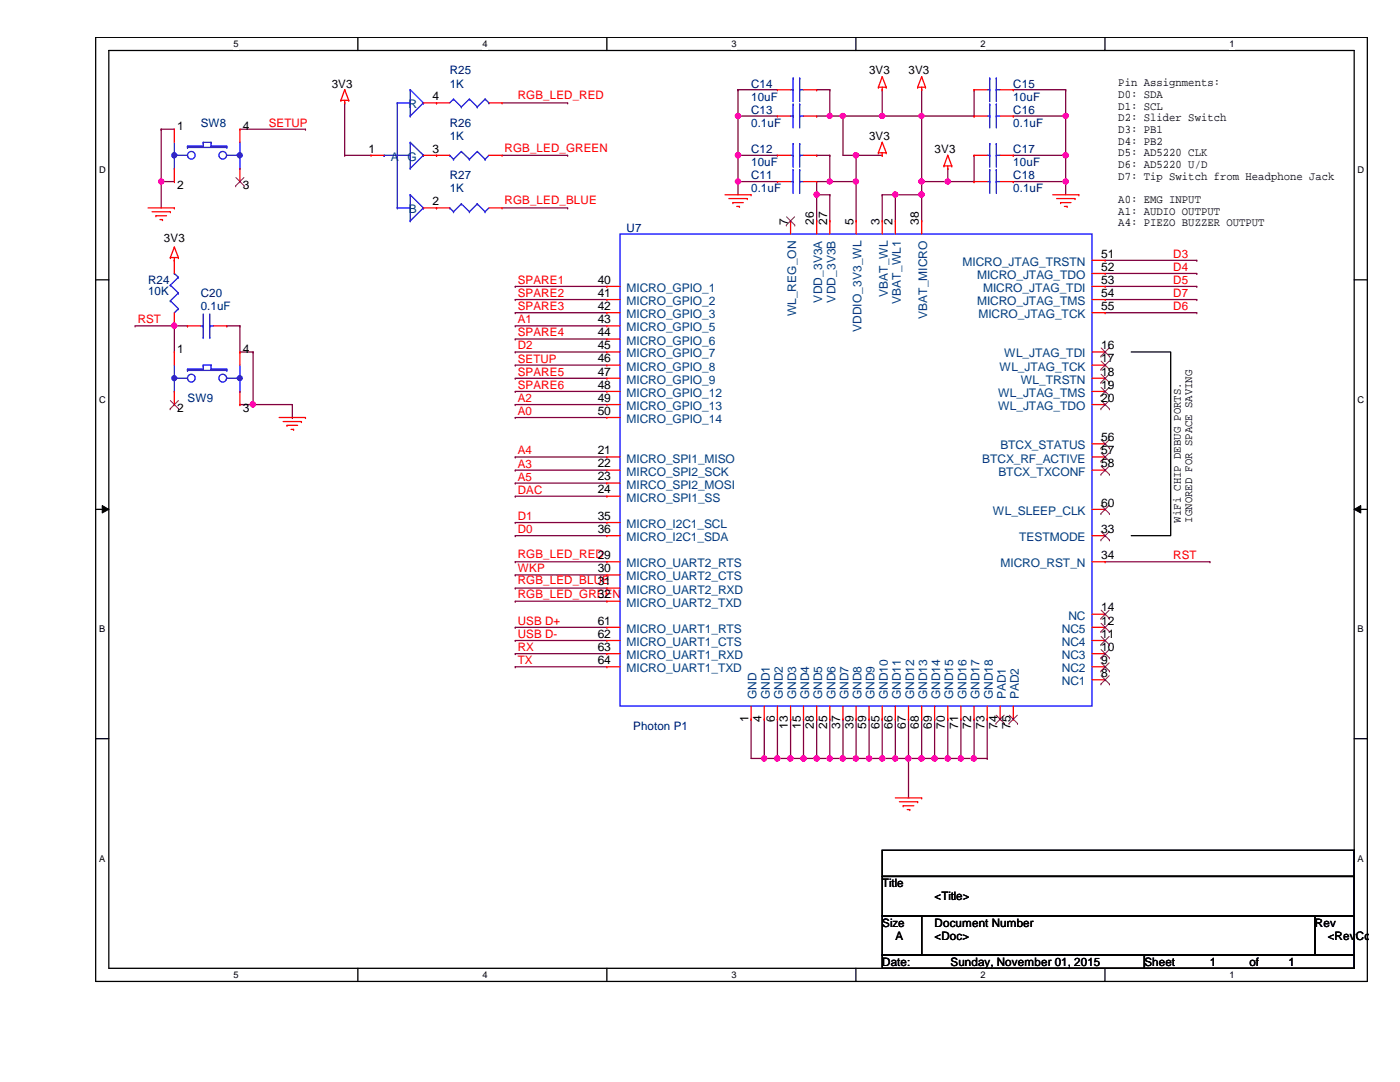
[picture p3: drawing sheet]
<svg xmlns="http://www.w3.org/2000/svg" width="279mm" height="216mm" viewBox="0 0 279 216" stroke-linecap="round" stroke-linejoin="round" font-family="sans-serif">
<path d="M19.1 7.5h253.8v188.3h-253.8zM21.7 10.1h248.6v183.1h-248.6z" fill="none" stroke="#000" stroke-width=".25"/>
<g fill="#fff">
<path d="M46.6 7.7h1v2.1h-1z"/>
<path d="M46.6 193.5h1v2.1h-1z"/>
</g>
<path d="M71.4 7.5v2.6M71.4 193.2v2.6" fill="none" stroke="#000" stroke-width=".25"/>
<g fill="#fff">
<path d="M96.3 7.7h1v2.1h-1z"/>
<path d="M96.3 193.5h1v2.1h-1z"/>
</g>
<path d="M121.1 7.5v2.6M121.1 193.2v2.6" fill="none" stroke="#000" stroke-width=".25"/>
<g fill="#fff">
<path d="M146 7.7h1v2.1h-1z"/>
<path d="M146 193.5h1v2.1h-1z"/>
</g>
<path d="M170.8 7.5v2.6M170.8 193.2v2.6" fill="none" stroke="#000" stroke-width=".25"/>
<g fill="#fff">
<path d="M195.7 7.7h1v2.1h-1z"/>
<path d="M195.7 193.5h1v2.1h-1z"/>
</g>
<path d="M220.5 7.5v2.6M220.5 193.2v2.6" fill="none" stroke="#000" stroke-width=".25"/>
<g fill="#fff">
<path d="M245.4 7.7h1v2.1h-1z"/>
<path d="M245.4 193.5h1v2.1h-1z"/>
<path d="M19.8 32.9h1.3v2.1h-1.3z"/>
<path d="M270.9 32.9h1.3v2.1h-1.3z"/>
<path d="M19.8 78.7h1.3v2.1h-1.3z"/>
<path d="M270.9 78.7h1.3v2.1h-1.3z"/>
</g>
<path d="M19.1 55.8h2.6M270.3 55.8h2.6" fill="none" stroke="#000" stroke-width=".25"/>
<g fill="#fff">
<path d="M19.8 124.5h1.2v2.1h-1.2z"/>
<path d="M270.9 124.5h1.3v2.1h-1.3z"/>
</g>
<path d="M19.1 101.6h2.6M270.3 101.6h2.6" fill="none" stroke="#000" stroke-width=".25"/>
<path d="M20.4 100.9l1.3 .7-1.3 .8zM270.3 101.6l1.3-.7v1.5z" fill="#000"/>
<path d="M20.4 100.9l1.3 .7-1.3 .8zM270.3 101.6l1.3-.7v1.5z" fill="none" stroke="#000" stroke-width=".2"/>
<g fill="#fff">
<path d="M19.8 170.3h1.2v2h-1.2z"/>
<path d="M270.9 170.3h1.3v2h-1.3z"/>
</g>
<path d="M225.8 70.2h7.8v36.7h-7.8M19.1 147.4h2.6M270.3 147.4h2.6" fill="none" stroke="#000" stroke-width=".25"/>
<g fill="none" stroke="#800040" stroke-width=".25">
<path d="M149.9 143.5h.1M149.9 143.5v7.8h47.1M152.5 151.3h.1M152.5 143.5h.1M152.5 143.5v7.8M155.2 151.3h.1M157.8 151.3h.1M160.4 151.3h.1M163 151.3h.1M165.6 151.3h.1M168.2 151.3h.1M170.9 151.3h.1"/>
<path d="M173.4 151.3h.1M176.1 151.3h.1M178.7 151.3h.1M181.3 151.3h.1M183.9 151.3h.1M186.5 151.3h.1M189.1 151.3h.1M191.8 151.3h.1M194.4 151.3h.1M197 151.3h.1"/>
</g>
<circle cx="152.5" cy="151.3" r=".5" fill="#f0f"/>
<circle cx="152.5" cy="151.3" r=".5" fill="none" stroke="#f0f" stroke-width=".25"/>
<path d="M155.2 143.5h.1M155.2 143.5v7.8" fill="none" stroke="#800040" stroke-width=".25"/>
<circle cx="155.1" cy="151.3" r=".51" fill="#f0f"/>
<circle cx="155.1" cy="151.3" r=".51" fill="none" stroke="#f0f" stroke-width=".25"/>
<path d="M157.8 143.5h.1M157.8 143.5v7.8" fill="none" stroke="#800040" stroke-width=".25"/>
<circle cx="157.7" cy="151.3" r=".51" fill="#f0f"/>
<circle cx="157.7" cy="151.3" r=".51" fill="none" stroke="#f0f" stroke-width=".25"/>
<path d="M160.4 143.5h.1M160.4 143.5v7.8" fill="none" stroke="#800040" stroke-width=".25"/>
<circle cx="160.4" cy="151.3" r=".51" fill="#f0f"/>
<circle cx="160.4" cy="151.3" r=".51" fill="none" stroke="#f0f" stroke-width=".25"/>
<path d="M163 143.5h.1M163 143.5v7.8" fill="none" stroke="#800040" stroke-width=".25"/>
<circle cx="163" cy="151.3" r=".51" fill="#f0f"/>
<circle cx="163" cy="151.3" r=".51" fill="none" stroke="#f0f" stroke-width=".25"/>
<path d="M165.6 143.5h.1M165.6 143.5v7.8" fill="none" stroke="#800040" stroke-width=".25"/>
<circle cx="165.6" cy="151.3" r=".5" fill="#f0f"/>
<circle cx="165.6" cy="151.3" r=".5" fill="none" stroke="#f0f" stroke-width=".25"/>
<path d="M168.2 143.5h.1M168.2 143.5v7.8" fill="none" stroke="#800040" stroke-width=".25"/>
<circle cx="168.2" cy="151.3" r=".51" fill="#f0f"/>
<circle cx="168.2" cy="151.3" r=".51" fill="none" stroke="#f0f" stroke-width=".25"/>
<path d="M170.9 143.5h.1M170.9 143.5v7.8" fill="none" stroke="#800040" stroke-width=".25"/>
<circle cx="170.8" cy="151.3" r=".51" fill="#f0f"/>
<circle cx="170.8" cy="151.3" r=".51" fill="none" stroke="#f0f" stroke-width=".25"/>
<path d="M173.4 143.5h.1M173.4 143.5v7.8" fill="none" stroke="#800040" stroke-width=".25"/>
<circle cx="173.4" cy="151.3" r=".51" fill="#f0f"/>
<circle cx="173.4" cy="151.3" r=".51" fill="none" stroke="#f0f" stroke-width=".25"/>
<path d="M176.1 143.5h.1M176.1 143.5v7.8" fill="none" stroke="#800040" stroke-width=".25"/>
<circle cx="176.1" cy="151.3" r=".51" fill="#f0f"/>
<circle cx="176.1" cy="151.3" r=".51" fill="none" stroke="#f0f" stroke-width=".25"/>
<path d="M178.7 143.5h.1M178.7 143.5v7.8" fill="none" stroke="#800040" stroke-width=".25"/>
<circle cx="178.7" cy="151.3" r=".5" fill="#f0f"/>
<circle cx="178.7" cy="151.3" r=".5" fill="none" stroke="#f0f" stroke-width=".25"/>
<path d="M181.3 143.5h.1M181.3 143.5v7.8" fill="none" stroke="#800040" stroke-width=".25"/>
<circle cx="181.3" cy="151.3" r=".51" fill="#f0f"/>
<circle cx="181.3" cy="151.3" r=".51" fill="none" stroke="#f0f" stroke-width=".25"/>
<path d="M183.9 143.5h.1M183.9 143.5v7.8" fill="none" stroke="#800040" stroke-width=".25"/>
<circle cx="183.9" cy="151.3" r=".51" fill="#f0f"/>
<circle cx="183.9" cy="151.3" r=".51" fill="none" stroke="#f0f" stroke-width=".25"/>
<path d="M186.5 143.5h.1M186.5 143.5v7.8" fill="none" stroke="#800040" stroke-width=".25"/>
<circle cx="186.5" cy="151.3" r=".51" fill="#f0f"/>
<circle cx="186.5" cy="151.3" r=".51" fill="none" stroke="#f0f" stroke-width=".25"/>
<path d="M189.1 143.5h.1M189.1 143.5v7.8" fill="none" stroke="#800040" stroke-width=".25"/>
<circle cx="189.1" cy="151.3" r=".51" fill="#f0f"/>
<circle cx="189.1" cy="151.3" r=".51" fill="none" stroke="#f0f" stroke-width=".25"/>
<path d="M191.8 143.5h.1M191.8 143.5v7.8" fill="none" stroke="#800040" stroke-width=".25"/>
<circle cx="191.7" cy="151.3" r=".5" fill="#f0f"/>
<circle cx="191.7" cy="151.3" r=".5" fill="none" stroke="#f0f" stroke-width=".25"/>
<path d="M194.4 143.5h.1M194.4 143.5v7.8" fill="none" stroke="#800040" stroke-width=".25"/>
<circle cx="194.4" cy="151.3" r=".51" fill="#f0f"/>
<circle cx="194.4" cy="151.3" r=".51" fill="none" stroke="#f0f" stroke-width=".25"/>
<path d="M147.3 36.2h.1M147.3 36.2h7.9M181.3 151.3h.1M181.3 151.3v7.9M197 143.5h.1M197 143.5v7.8" fill="none" stroke="#800040" stroke-width=".25"/>
<circle cx="147.3" cy="36.2" r=".5" fill="#f0f"/>
<circle cx="147.3" cy="36.2" r=".5" fill="none" stroke="#f0f" stroke-width=".25"/>
<path d="M147.3 31h.1M147.3 31h7.9" fill="none" stroke="#800040" stroke-width=".25"/>
<circle cx="147.3" cy="31" r=".51" fill="#f0f"/>
<circle cx="147.3" cy="31" r=".51" fill="none" stroke="#f0f" stroke-width=".25"/>
<path d="M147.3 31h.1M147.3 23.2h.1M147.3 31v5.2M147.3 23.2h7.9" fill="none" stroke="#800040" stroke-width=".25"/>
<circle cx="147.3" cy="23.1" r=".5" fill="#f0f"/>
<circle cx="147.3" cy="23.1" r=".5" fill="none" stroke="#f0f" stroke-width=".25"/>
<path d="M147.3 17.9h.1M147.3 17.9v13.1M147.3 17.9h7.9M147.3 23.2h.1M163 31h.1M163 31h2.6M165.6 31h.1M165.6 31v5.2" fill="none" stroke="#800040" stroke-width=".25"/>
<circle cx="165.6" cy="36.2" r=".49" fill="#f0f"/>
<circle cx="165.6" cy="36.2" r=".49" fill="none" stroke="#f0f" stroke-width=".25"/>
<path d="M163 17.9h.1M163 17.9h2.6M165.6 17.9h.1M165.6 17.9v5.3M163 23.2h.1M163 23.2h5.2M168.2 23.2h.1" fill="none" stroke="#800040" stroke-width=".25"/>
<circle cx="165.6" cy="23.1" r=".49" fill="#f0f"/>
<circle cx="165.6" cy="23.1" r=".49" fill="none" stroke="#f0f" stroke-width=".25"/>
<path d="M147.3 36.2h.1M147.3 36.2v2.7M170.9 31h.1M170.9 31v5.2" fill="none" stroke="#800040" stroke-width=".25"/>
<circle cx="170.8" cy="36.2" r=".5" fill="#f0f"/>
<circle cx="170.8" cy="36.2" r=".5" fill="none" stroke="#f0f" stroke-width=".25"/>
<circle cx="170.8" cy="31" r=".51" fill="#f0f"/>
<circle cx="170.8" cy="31" r=".51" fill="none" stroke="#f0f" stroke-width=".25"/>
<path d="M168.2 23.2h.1M168.2 23.2v7.8" fill="none" stroke="#800040" stroke-width=".25"/>
<circle cx="168.2" cy="23.1" r=".5" fill="#f0f"/>
<circle cx="168.2" cy="23.1" r=".5" fill="none" stroke="#f0f" stroke-width=".25"/>
<g fill="none" stroke="#800040" stroke-width=".25">
<path d="M176.1 17.9h.1M176.1 17.9v5.3M183.9 17.9h.1M183.9 17.9v5.3M202.2 17.9h.1M202.2 17.9h10.5M176.1 38.9h.1M176.1 38.9v5.2M176.1 38.9h2.6M178.7 38.9h.1M178.7 38.9v5.2M202.2 23.2h.1"/>
<path d="M202.2 23.2h10.5"/>
</g>
<circle cx="212.7" cy="23.1" r=".5" fill="#f0f"/>
<circle cx="212.7" cy="23.1" r=".5" fill="none" stroke="#f0f" stroke-width=".25"/>
<path d="M202.2 31h.1M202.2 31h10.5" fill="none" stroke="#800040" stroke-width=".25"/>
<circle cx="212.7" cy="31" r=".51" fill="#f0f"/>
<circle cx="212.7" cy="31" r=".51" fill="none" stroke="#f0f" stroke-width=".25"/>
<path d="M202.2 36.2h.1M202.2 36.2h10.5" fill="none" stroke="#800040" stroke-width=".25"/>
<circle cx="212.7" cy="36.2" r=".5" fill="#f0f"/>
<circle cx="212.7" cy="36.2" r=".5" fill="none" stroke="#f0f" stroke-width=".25"/>
<path d="M194.4 17.9h.1M194.4 17.9v5.3M212.7 17.9h.1M212.7 17.9v21M168.2 23.2h.1M168.2 23.2h7.9M183.9 36.2h.1M183.9 23.2v13M212.7 23.2h.1M212.7 31h.1M212.7 36.2h.1" fill="none" stroke="#800040" stroke-width=".25"/>
<circle cx="183.9" cy="23.1" r=".5" fill="#f0f"/>
<circle cx="183.9" cy="23.1" r=".5" fill="none" stroke="#f0f" stroke-width=".25"/>
<circle cx="183.9" cy="36.2" r=".5" fill="#f0f"/>
<circle cx="183.9" cy="36.2" r=".5" fill="none" stroke="#f0f" stroke-width=".25"/>
<path d="M32.2 25.8h.1M32.2 25.8h2.6M32.2 25.8v10.4M163 38.9h.1M163 36.2v2.7M183.9 38.9h.1M183.9 36.2v2.7M189.1 33.6h.1M189.1 33.6v2.6M194.4 31h.1M194.4 31v5.2" fill="none" stroke="#800040" stroke-width=".25"/>
<circle cx="32.2" cy="36.2" r=".5" fill="#f0f"/>
<circle cx="32.2" cy="36.2" r=".5" fill="none" stroke="#f0f" stroke-width=".25"/>
<g fill="none" stroke="#800040" stroke-width=".25">
<path d="M32.2 36.2h.1M32.2 36.2h2.6M32.2 36.2v5.3M47.9 25.8h13.1M61 25.8h.1M68.8 31h.1M68.8 20.5h.1M68.8 31h5.2M68.8 20.5v10.5M100.2 31h13.1M100.2 20.5h13.1M113.3 20.5h.1"/>
<path d="M113.3 31h.1M183.9 36.2h.1M183.9 36.2h5.2M100.2 41.5h13.1M102.8 57.1h.1M102.8 59.8h.1M102.8 57.1h18.3M102.8 59.8h18.3M113.3 41.5h.1M27 65h.1M27 65h7.8M45.3 65h.1"/>
<path d="M45.3 65h2.6M47.9 70.2h.1M47.9 70.2h2.6M50.5 70.2h.1M50.5 70.2v10.5h-2.6M102.8 62.4h.1M102.8 65h.1M102.8 67.6h.1M102.8 70.2h.1M102.8 72.9h.1M102.8 75.5h.1M102.8 78.1h.1"/>
<path d="M102.8 65h18.3M102.8 70.2h18.3M102.8 62.4h18.3M102.8 67.6h18.3M102.8 72.9h18.3M102.8 75.5h18.3M102.8 78.1h18.3M47.9 80.7h.1M102.8 80.7h.1M102.8 83.3h.1M102.8 91.2h.1M102.8 93.8h.1"/>
<path d="M102.8 99h.1M102.8 96.4h.1M102.8 80.7h18.3M102.8 83.3h18.3M102.8 91.2h18.3M102.8 93.8h18.3M102.8 99h18.3M102.8 96.4h18.3M102.8 104.3h.1M102.8 106.9h.1M102.8 112.1h.1M102.8 114.7h.1"/>
<path d="M102.8 117.3h.1M102.8 120h.1M102.8 104.3h18.3M102.8 106.9h18.3M102.8 112.1h18.3M102.8 114.7h18.3M102.8 117.3h18.3M102.8 120h18.3M102.8 125.2h.1M102.8 130.4h.1M102.8 127.8h.1M102.8 133.1h.1"/>
<path d="M102.8 125.2h18.3M102.8 130.4h18.3M102.8 127.8h18.3M102.8 133.1h18.3"/>
</g>
<circle cx="189.2" cy="36.2" r=".5" fill="#f0f"/>
<circle cx="189.2" cy="36.2" r=".5" fill="none" stroke="#f0f" stroke-width=".25"/>
<path d="M176.1 23.2h7.8M183.9 23.2h.1" fill="none" stroke="#800040" stroke-width=".25"/>
<circle cx="176.1" cy="23.1" r=".5" fill="#f0f"/>
<circle cx="176.1" cy="23.1" r=".5" fill="none" stroke="#f0f" stroke-width=".25"/>
<path d="M163 36.2h2.6M165.6 36.2h.1M178.7 38.9h.1M178.7 38.9h5.2M183.9 23.2h10.5M189.1 36.2h5.3M194.4 36.2h.1M194.4 23.2h.1" fill="none" stroke="#800040" stroke-width=".25"/>
<circle cx="183.9" cy="38.8" r=".51" fill="#f0f"/>
<circle cx="183.9" cy="38.8" r=".51" fill="none" stroke="#f0f" stroke-width=".25"/>
<circle cx="178.7" cy="38.8" r=".5" fill="#f0f"/>
<circle cx="178.7" cy="38.8" r=".5" fill="none" stroke="#f0f" stroke-width=".25"/>
<path d="M163 38.9h2.6M165.6 38.9h.1M165.6 36.2h5.3M170.9 36.2h.1" fill="none" stroke="#800040" stroke-width=".25"/>
<circle cx="163" cy="38.8" r=".51" fill="#f0f"/>
<circle cx="163" cy="38.8" r=".51" fill="none" stroke="#f0f" stroke-width=".25"/>
<g fill="none" stroke="#800040" stroke-width=".25">
<path d="M163 38.9v5.2M165.6 38.9v5.2M170.9 36.2v7.9M183.9 38.9v5.2M163 44.1h.1M165.6 44.1h.1M170.9 44.1h.1M183.9 44.1h.1M220.6 51.9h18.2M220.6 54.6h18.2M220.6 57.1h18.2M220.6 59.8h18.2"/>
<path d="M238.8 51.9h.1M238.8 54.6h.1M238.8 57.1h.1M238.8 59.8h.1M220.6 62.4h18.2M238.8 62.4h.1M50.5 80.7h.1M50.5 80.7h7.8M220.6 112.1h20.9M241.5 112.1h.1"/>
</g>
<circle cx="50.5" cy="80.7" r=".51" fill="#f0f"/>
<circle cx="50.5" cy="80.7" r=".51" fill="none" stroke="#f0f" stroke-width=".25"/>
<path d="M34.8 65h.1M34.8 65v5.2M34.8 65h2.6M37.4 65h.1M47.9 65h.1M47.9 65v5.2M58.3 83.3h.1M58.3 80.7v2.6" fill="none" stroke="#800040" stroke-width=".25"/>
<circle cx="34.8" cy="65" r=".5" fill="#f0f"/>
<circle cx="34.8" cy="65" r=".5" fill="none" stroke="#f0f" stroke-width=".25"/>
<path d="M168.2 31h7.9M170.9 31h.1M176.1 31h.1" fill="none" stroke="#800040" stroke-width=".25"/>
<g fill="none" stroke="#f00" stroke-width=".25">
<path d="M68.8 17.9h.1M68.8 17.9l-.8 2.1M68.8 17.9l.8 2.1M175.3 17.4h.1M175.3 17.4h1.6M176.1 17.9h.1M176.1 15.3h.1M176.1 17.4v.5M176.1 15.3l-.8 2.1M176.1 15.3l.8 2.1M176.9 17.4h.1M183.1 17.4h.1"/>
<path d="M183.1 17.4h1.6M183.9 17.9h.1M183.9 15.3h.1M183.9 17.4v.5M183.9 15.3l-.8 2.1M183.9 15.3l.8 2.1M184.7 17.4h.1M68 20h.1M68 20h1.6M68.8 20.5h.1M68.8 20v.5M69.6 20h.1"/>
<path d="M144.7 38.9h5.2M145.5 39.6h3.6M149.1 39.6h.1M149.9 38.9h.1M175.3 30.5h.1M175.3 30.5h1.6M176.1 31h.1M176.1 28.4h.1M176.1 30.5v.5M176.1 28.4l-.8 2.1M176.1 28.4l.8 2.1M176.9 30.5h.1"/>
<path d="M188.4 33.1h.1M188.4 33.1h1.5M189.1 33.6h.1M189.1 31h.1M189.1 33.1v.5M189.1 31l-.7 2.1M189.1 31l.8 2.1M189.9 33.1h.1M210.1 38.9h5.2M210.9 39.6h3.6M214.5 39.6h.1M215.3 38.9h.1"/>
<path d="M29.5 41.5h5.3M30.4 42.2h3.6M31.1 43.1h.1M31.1 43.1h2.1M31.9 43.8h.5M32.4 43.8h.1M34 42.2h.1M34 51.4h.1M34 51.4h1.6M34.8 41.5h.1M34.8 51.9h.1M34.8 49.3h.1"/>
<path d="M34.8 51.4v.5M34.8 49.3l.8 2.1M34.8 49.3l-.8 2.1M35.6 51.4h.1M146.3 40.4h.1M146.3 40.4h2M147 41.2h.6M147.6 41.2h.1M211.7 40.4h.1M211.7 40.4h2M212.4 41.2h.6M213 41.2h.1"/>
<path d="M55.7 83.3h5.3M56.5 84.1h3.7M57.3 84.9h.1M57.3 84.9h2.1M58.1 85.7h.5M58.6 85.7h.1M60.2 84.1h.1M61 83.3h.1M178.7 159.2h5.2M179.5 160h3.6M183.1 160h.1M183.9 159.2h.1"/>
<path d="M180.3 160.8h.1M180.3 160.8h2.1M181.1 161.5h.5M181.6 161.5h.1"/>
</g>
<path d="M176.1 169.7h94.2v5.2h-94.2zM176.1 174.9h94.2v7.9h-94.2zM176.1 182.8h7.8v7.8h-7.8zM176.1 190.6h52.3v2.6h-52.3zM183.9 182.8h78.5v7.8h-78.5zM228.4 190.6h41.9v2.6h-41.9zM262.4 182.8h7.9v7.8h-7.9z" fill="none" stroke="#000" stroke-width=".25"/>
<g fill="none" stroke="#00f" stroke-width=".25">
<path d="M34.8 75.5h.1M34.8 78.1h.1M34.8 75.5h2.6M34.8 72.9v5.2M37.4 73.7h.1M37.4 73.9h.1M37.4 73.9h7.9M37.4 73.7h3.2M37.4 73.7v.2M40.6 72.9h.1M40.6 73.7h.1M40.6 72.9h1.5"/>
<path d="M40.6 72.9v.8M42.1 73.7h.1M42.1 72.9h.1M42.1 73.7h3.2M42.1 72.9v.8M45.3 73.9h.1M45.3 73.7h.1M45.3 73.7v.2M45.3 75.5h2.6M47.9 75.5h.1M47.9 78.1h.1M47.9 72.9v5.2"/>
<circle cx="38.2" cy="75.4" r=".77"/>
<circle cx="44.4" cy="75.4" r=".77"/>
</g>
<circle cx="47.9" cy="75.5" r=".49" fill="#00f"/>
<circle cx="47.9" cy="75.5" r=".49" fill="none" stroke="#00f" stroke-width=".25"/>
<circle cx="34.8" cy="75.5" r=".49" fill="#00f"/>
<g fill="none" stroke="#00f" stroke-width=".25">
<path d="M34.8 31h.1M34.8 33.6h.1M34.8 31h2.6M34.8 28.4v5.2M37.4 29.2h.1M37.4 29.4h.1M37.4 29.4h7.9M37.4 29.2h3.2M37.4 29.2v.2M40.6 28.4h.1M40.6 29.2h.1M40.6 28.4h1.5"/>
<path d="M40.6 28.4v.8M42.1 29.2h.1M42.1 28.4h.1M42.1 29.2h3.2M42.1 28.4v.8M45.3 29.4h.1M45.3 29.2h.1M45.3 31h2.6M45.3 29.2v.2M47.9 31h.1M47.9 33.6h.1M47.9 28.4v5.2"/>
<path d="M157.8 31h.5M158.3 31h.1M158.3 28.7h.1M158.3 28.7v4.7M159.6 28.7h.1M159.6 31h.1M159.6 31h.8M159.6 28.7v4.7"/>
<circle cx="38.2" cy="31" r=".76"/>
<circle cx="44.5" cy="31" r=".76"/>
<circle cx="34.8" cy="75.5" r=".49"/>
</g>
<path d="M155.2 31h.1M155.2 31h2.6M160.4 31h2.6M163 31h.1M34.8 70.2h.1M34.8 70.2v2.7M34.8 78.1v2.6M47.9 70.2h.1M47.9 70.2v2.7M47.9 78.1v2.6M34.8 80.7h.1M47.9 80.7h.1" fill="none" stroke="#f00" stroke-width=".25"/>
<path d="M34 79.9l1.6 1.7M35.6 79.9l-1.6 1.7M34 81.6h.1M35.6 81.6h.1" fill="none" stroke="#804000" stroke-width=".2"/>
<circle cx="47.8" cy="31" r=".5" fill="#00f"/>
<circle cx="47.8" cy="31" r=".5" fill="none" stroke="#00f" stroke-width=".25"/>
<circle cx="34.8" cy="31" r=".5" fill="#00f"/>
<g fill="none" stroke="#00f" stroke-width=".25">
<path d="M81.9 17.9h.1M81.9 17.9v5.3M81.9 17.9l2.6 2.6M90.5 19.8h.1M90.5 19.8l-.8 .7M90.5 19.8l1.6 1.5M93.7 19.8h.1M93.7 19.8l-1.6 1.5M93.7 19.8l1.6 1.5M96.8 19.8h.1M96.8 19.8l-1.5 1.5M96.8 19.8l.8 .7"/>
<path d="M157.8 17.9h.5M158.3 17.9h.1M158.3 15.6h.1M158.3 15.6v4.7M159.6 15.6h.1M159.6 17.9h.1M159.6 17.9h.8M159.6 15.6v4.7M197 17.9h.5M197.5 17.9h.1M197.5 15.6h.1M197.5 15.6v4.7"/>
<path d="M198.8 15.6h.1M198.8 17.9h.1M198.8 17.9h.8M198.8 15.6v4.7M76.7 31h.1M76.7 31h5.2M79.3 20.5h.1M79.3 20.5v21M79.3 20.5h2.6M81.9 38.9h.1M81.9 33.6h.1M81.9 31h.1"/>
<path d="M81.9 28.4h.1M81.9 23.2h.1M81.9 20.5h.1M81.9 28.4v5.2M81.9 38.9v5.2M81.9 38.9l2.6 2.6M81.9 28.4l2.6 2.6M84.5 31h.1M84.5 20.5h.1M84.5 31l-2.6 2.6M84.5 20.5l-2.6 2.7M89.7 31h.1"/>
<path d="M89.7 31l.8 .8M90.5 31.8h.1M92.1 21.3h.1M92.1 30.2h.1M92.1 30.2l1.6 1.6M92.1 30.2l-1.6 1.6M93.7 31.8h.1M95.3 21.3h.1M95.3 30.2h.1M95.3 30.2l1.5 1.6M95.3 30.2l-1.6 1.6M96.8 31.8h.1"/>
<path d="M97.6 20.5h.1M97.6 31l-.8 .8M157.8 23.2h.5M157.8 36.2h.5M158.3 23.2h.1M158.3 20.8h.1M158.3 36.2h.1M158.3 33.9h.1M158.3 20.8v4.7M158.3 33.9v4.7M159.6 20.8h.1M159.6 23.2h.1"/>
<path d="M159.6 33.9h.1M159.6 36.2h.1M159.6 23.2h.8M159.6 20.8v4.7M159.6 33.9v4.7M159.6 36.2h.8M197 23.2h.5M197 31h.5M197 36.2h.5M197.5 23.2h.1M197.5 20.8h.1M197.5 31h.1"/>
<path d="M197.5 28.7h.1M197.5 36.2h.1M197.5 33.9h.1M197.5 20.8v4.7M197.5 28.7v4.7M197.5 33.9v4.7M198.8 20.8h.1M198.8 23.2h.1M198.8 28.7h.1M198.8 31h.1M198.8 33.9h.1M198.8 36.2h.1"/>
<path d="M198.8 20.8v4.7M198.8 28.7v4.7M198.8 33.9v4.7M198.8 23.2h.8M198.8 31h.8M198.8 36.2h.8M34 56.9h.1M34 56.9l1.6 1.6M34.8 54.6h.1M34.8 54.6l.8 .7M35.6 58.5h.1M35.6 55.3h.1"/>
<path d="M35.6 58.5l-1.6 1.5M35.6 55.3l-1.6 1.6M79.3 41.5h.1M79.3 41.5h2.6M81.9 44.1h.1M81.9 41.5h.1M84.5 41.5h.1M84.5 41.5l-2.6 2.6M89.7 41.5h.1M89.7 41.5l.8 .7M90.5 42.2h.1M92.1 40.7h.1"/>
<path d="M92.1 40.7l1.6 1.5M92.1 40.7l-1.6 1.5M93.7 42.2h.1M95.3 40.7h.1M95.3 40.7l1.5 1.5M95.3 40.7l-1.6 1.5M96.8 42.2h.1M97.6 41.5l-.8 .7M123.7 46.7h94.2v94.2h-94.2zM34 60h.1M34 60l1.6 1.6M35.6 61.6h.1"/>
<path d="M35.6 61.6l-.8 .8M40 65h.6M40.6 65h.1M40.6 67.4h.1M40.6 62.7v4.7M41.9 67.4h.1M41.9 65h.1M41.9 65h.7M41.9 62.7v4.7"/>
<circle cx="34.8" cy="31" r=".5"/>
</g>
<g fill="none" stroke="#f00" stroke-width=".25">
<path d="M155.2 17.9h.1M155.2 17.9h2.6M160.4 17.9h2.6M163 17.9h.1M194.4 17.9h.1M194.4 17.9h2.6M199.6 17.9h2.6M202.2 17.9h.1M34.8 25.8h.1M34.8 36.2h.1M34.8 25.8v2.6M34.8 33.6v2.6"/>
<path d="M47.9 25.8h.1M47.9 36.2h.1M47.9 25.8v2.6M47.9 33.6v2.6M74 31h.1M74 31h2.7M84.5 31h5.2M84.5 20.5h5.2M87.1 31h.1M87.1 20.5h.1M97.6 31h2.6M97.6 20.5h2.6"/>
<path d="M100.2 20.5h.1M100.2 31h.1M155.2 23.2h.1M155.2 36.2h.1M155.2 23.2h2.6M155.2 36.2h2.6M160.4 23.2h2.6M160.4 36.2h2.6M163 23.2h.1M163 36.2h.1M194.4 23.2h.1M194.4 31h.1"/>
<path d="M194.4 36.2h.1M194.4 23.2h2.6M194.4 31h2.6M194.4 36.2h2.6M199.6 23.2h2.6M199.6 31h2.6M199.6 36.2h2.6M202.2 23.2h.1M202.2 31h.1M202.2 36.2h.1M34.8 51.9h.1M34.8 51.9v2.7"/>
<path d="M84.5 41.5h5.2M87.1 41.5h.1M97.6 41.5h2.6M100.2 41.5h.1M121.1 57.1h.1M121.1 59.8h.1M121.1 57.1h2.6M121.1 59.8h2.6M157.8 44.1h.1M157.8 44.1v2.6M163 44.1h.1M163 44.1v2.6"/>
<path d="M165.6 44.1h.1M165.6 44.1v2.6M170.9 44.1h.1M170.9 44.1v2.6M176.1 44.1h.1M176.1 44.1v2.6M178.7 44.1h.1M178.7 44.1v2.6M183.9 44.1h.1M183.9 44.1v2.6M217.9 57.1h2.7M217.9 59.8h2.7"/>
<path d="M217.9 51.9h2.7M217.9 54.6h2.7M220.6 57.1h.1M220.6 51.9h.1M220.6 59.8h.1M220.6 54.6h.1M34.8 65h.1M34.8 62.4v2.6M37.4 65h.1M37.4 65h2.6M42.6 65h2.7M45.3 65h.1"/>
<path d="M121.1 62.4h.1M121.1 65h.1M121.1 67.6h.1M121.1 70.2h.1M121.1 72.9h.1M121.1 75.5h.1M121.1 78.1h.1M121.1 62.4h2.6M121.1 65h2.6M121.1 67.6h2.6M121.1 70.2h2.6M121.1 72.9h2.6"/>
<path d="M121.1 75.5h2.6M121.1 78.1h2.6M217.9 62.4h2.7M217.9 70.2h2.7M217.9 72.9h2.7M217.9 75.5h2.7M217.9 78.1h2.7M220.6 70.2h.1M220.6 72.9h.1M220.6 75.5h.1M220.6 78.1h.1M220.6 62.4h.1"/>
<path d="M121.1 91.2h.1M121.1 93.8h.1M121.1 96.4h.1M121.1 99h.1M121.1 80.7h.1M121.1 83.3h.1M121.1 91.2h2.6M121.1 93.8h2.6M121.1 96.4h2.6M121.1 99h2.6M121.1 80.7h2.6M121.1 83.3h2.6"/>
<path d="M217.9 91.2h2.7M217.9 93.8h2.7M217.9 80.7h2.7M217.9 88.6h2.7M220.6 80.7h.1M220.6 88.6h.1M220.6 91.2h.1M220.6 93.8h.1M121.1 112.1h.1M121.1 114.7h.1M121.1 117.3h.1M121.1 120h.1"/>
<path d="M121.1 104.3h.1M121.1 106.9h.1M121.1 112.1h2.6M121.1 114.7h2.6M121.1 117.3h2.6M121.1 120h2.6M121.1 104.3h2.6M121.1 106.9h2.6M217.9 112.1h2.7M217.9 106.9h2.7M217.9 101.6h2.7M220.6 106.9h.1"/>
<path d="M220.6 112.1h.1M220.6 101.6h.1M121.1 125.2h.1M121.1 127.8h.1M121.1 130.4h.1M121.1 133.1h.1M121.1 125.2h2.6M121.1 127.8h2.6M121.1 130.4h2.6M121.1 133.1h2.6M217.9 125.2h2.7M217.9 127.8h2.7"/>
<path d="M217.9 130.4h2.7M217.9 133.1h2.7M217.9 135.6h2.7M217.9 122.6h2.7M220.6 135.6h.1M220.6 133.1h.1M220.6 130.4h.1M220.6 127.8h.1M220.6 125.2h.1M220.6 122.6h.1M149.9 143.5h.1M149.9 140.9v2.6"/>
<path d="M152.5 143.5h.1M152.5 140.9v2.6M155.2 143.5h.1M155.2 140.9v2.6M157.8 143.5h.1M157.8 140.9v2.6M160.4 143.5h.1M160.4 140.9v2.6M163 143.5h.1M163 140.9v2.6M165.6 143.5h.1M165.6 140.9v2.6"/>
<path d="M168.2 143.5h.1M168.2 140.9v2.6M170.9 143.5h.1M170.9 140.9v2.6M173.4 143.5h.1M173.4 140.9v2.6M176.1 143.5h.1M176.1 140.9v2.6M178.7 143.5h.1M178.7 140.9v2.6M181.3 143.5h.1M181.3 140.9v2.6"/>
<path d="M183.9 143.5h.1M183.9 140.9v2.6M186.5 143.5h.1M186.5 140.9v2.6M189.1 143.5h.1M189.1 140.9v2.6M191.8 143.5h.1M191.8 140.9v2.6M194.4 143.5h.1M194.4 140.9v2.6M197 143.5h.1M197 140.9v2.6"/>
<path d="M199.6 143.5h.1M199.6 140.9v2.6M202.2 143.5h.1M202.2 140.9v2.6"/>
</g>
<g fill="none" stroke="#804000" stroke-width=".2">
<path d="M47 37.1h.1M47.1 35.4l1.6 1.7M48.7 35.4l-1.7 1.7M48.7 37.1h.1M156.9 44.9h.1M157 43.3l1.6 1.6M158.6 43.3l-1.7 1.6M158.6 44.9h.1M219.7 71.1h.1M219.7 73.7h.1M219.7 76.3h.1M219.7 79h.1"/>
<path d="M219.8 69.4l1.6 1.7M219.8 72.1l1.6 1.6M219.8 74.7l1.6 1.6M219.8 77.3l1.6 1.7M219.8 79.9l1.6 1.7M221.4 69.4l-1.7 1.7M221.4 72.1l-1.7 1.6M221.4 74.7l-1.7 1.6M221.4 77.3l-1.7 1.7M221.4 79.9l-1.7 1.7M221.4 71.1h.1M221.4 73.7h.1"/>
<path d="M221.4 76.3h.1M221.4 79h.1M219.7 81.6h.1M219.7 89.4h.1M219.7 92h.1M219.7 94.7h.1M219.8 87.8l1.6 1.6M219.8 90.4l1.6 1.6M219.8 93l1.6 1.7M221.4 87.8l-1.7 1.6M221.4 90.4l-1.7 1.6M221.4 93l-1.7 1.7"/>
<path d="M221.4 81.6h.1M221.4 89.4h.1M221.4 92h.1M221.4 94.7h.1M219.7 107.7h.1M219.7 102.5h.1M219.8 106.1l1.6 1.6M219.8 100.8l1.6 1.7M221.4 106.1l-1.7 1.6M221.4 100.8l-1.7 1.7M221.4 107.7h.1M221.4 102.5h.1"/>
<path d="M219.7 136.5h.1M219.7 133.9h.1M219.7 131.3h.1M219.7 128.7h.1M219.7 126h.1M219.7 123.4h.1M219.8 134.8l1.6 1.7M219.8 132.2l1.6 1.7M219.8 129.6l1.6 1.7M219.8 127l1.6 1.7M219.8 124.4l1.6 1.6M219.8 121.8l1.6 1.6"/>
<path d="M221.4 121.8l-1.7 1.6M221.4 124.4l-1.7 1.6M221.4 134.8l-1.7 1.7M221.4 132.2l-1.7 1.7M221.4 129.6l-1.7 1.7M221.4 127l-1.7 1.7M221.4 136.5h.1M221.4 133.9h.1M221.4 131.3h.1M221.4 128.7h.1M221.4 126h.1M221.4 123.4h.1"/>
<path d="M198.8 144.4h.1M198.8 142.7l1.6 1.7M200.4 142.7l-1.6 1.7M200.4 144.4h.1M201.4 144.4h.1M201.4 142.7l1.7 1.7M203 142.7l-1.6 1.7M203.1 144.4h.1"/>
</g>
<circle cx="152.5" cy="151.3" r=".5" fill="#f0f"/>
<circle cx="152.5" cy="151.3" r=".5" fill="none" stroke="#f0f" stroke-width=".25"/>
<circle cx="155.1" cy="151.3" r=".51" fill="#f0f"/>
<circle cx="155.1" cy="151.3" r=".51" fill="none" stroke="#f0f" stroke-width=".25"/>
<circle cx="157.7" cy="151.3" r=".51" fill="#f0f"/>
<circle cx="157.7" cy="151.3" r=".51" fill="none" stroke="#f0f" stroke-width=".25"/>
<circle cx="160.4" cy="151.3" r=".51" fill="#f0f"/>
<circle cx="160.4" cy="151.3" r=".51" fill="none" stroke="#f0f" stroke-width=".25"/>
<circle cx="163" cy="151.3" r=".51" fill="#f0f"/>
<circle cx="163" cy="151.3" r=".51" fill="none" stroke="#f0f" stroke-width=".25"/>
<circle cx="165.6" cy="151.3" r=".5" fill="#f0f"/>
<circle cx="165.6" cy="151.3" r=".5" fill="none" stroke="#f0f" stroke-width=".25"/>
<circle cx="168.2" cy="151.3" r=".51" fill="#f0f"/>
<circle cx="168.2" cy="151.3" r=".51" fill="none" stroke="#f0f" stroke-width=".25"/>
<circle cx="170.8" cy="151.3" r=".51" fill="#f0f"/>
<circle cx="170.8" cy="151.3" r=".51" fill="none" stroke="#f0f" stroke-width=".25"/>
<circle cx="173.4" cy="151.3" r=".51" fill="#f0f"/>
<circle cx="173.4" cy="151.3" r=".51" fill="none" stroke="#f0f" stroke-width=".25"/>
<circle cx="176.1" cy="151.3" r=".51" fill="#f0f"/>
<circle cx="176.1" cy="151.3" r=".51" fill="none" stroke="#f0f" stroke-width=".25"/>
<circle cx="178.7" cy="151.3" r=".5" fill="#f0f"/>
<circle cx="178.7" cy="151.3" r=".5" fill="none" stroke="#f0f" stroke-width=".25"/>
<circle cx="181.3" cy="151.3" r=".51" fill="#f0f"/>
<circle cx="181.3" cy="151.3" r=".51" fill="none" stroke="#f0f" stroke-width=".25"/>
<circle cx="183.9" cy="151.3" r=".51" fill="#f0f"/>
<circle cx="183.9" cy="151.3" r=".51" fill="none" stroke="#f0f" stroke-width=".25"/>
<circle cx="186.5" cy="151.3" r=".51" fill="#f0f"/>
<circle cx="186.5" cy="151.3" r=".51" fill="none" stroke="#f0f" stroke-width=".25"/>
<circle cx="189.1" cy="151.3" r=".51" fill="#f0f"/>
<circle cx="189.1" cy="151.3" r=".51" fill="none" stroke="#f0f" stroke-width=".25"/>
<circle cx="191.7" cy="151.3" r=".5" fill="#f0f"/>
<circle cx="191.7" cy="151.3" r=".5" fill="none" stroke="#f0f" stroke-width=".25"/>
<circle cx="194.4" cy="151.3" r=".51" fill="#f0f"/>
<circle cx="194.4" cy="151.3" r=".51" fill="none" stroke="#f0f" stroke-width=".25"/>
<circle cx="147.3" cy="36.2" r=".5" fill="#f0f"/>
<circle cx="147.3" cy="36.2" r=".5" fill="none" stroke="#f0f" stroke-width=".25"/>
<circle cx="147.3" cy="31" r=".51" fill="#f0f"/>
<circle cx="147.3" cy="31" r=".51" fill="none" stroke="#f0f" stroke-width=".25"/>
<circle cx="147.3" cy="23.1" r=".5" fill="#f0f"/>
<circle cx="147.3" cy="23.1" r=".5" fill="none" stroke="#f0f" stroke-width=".25"/>
<circle cx="165.6" cy="36.2" r=".49" fill="#f0f"/>
<circle cx="165.6" cy="36.2" r=".49" fill="none" stroke="#f0f" stroke-width=".25"/>
<circle cx="165.6" cy="23.1" r=".49" fill="#f0f"/>
<circle cx="165.6" cy="23.1" r=".49" fill="none" stroke="#f0f" stroke-width=".25"/>
<circle cx="170.8" cy="36.2" r=".5" fill="#f0f"/>
<circle cx="170.8" cy="36.2" r=".5" fill="none" stroke="#f0f" stroke-width=".25"/>
<circle cx="170.8" cy="31" r=".51" fill="#f0f"/>
<circle cx="170.8" cy="31" r=".51" fill="none" stroke="#f0f" stroke-width=".25"/>
<circle cx="168.2" cy="23.1" r=".5" fill="#f0f"/>
<circle cx="168.2" cy="23.1" r=".5" fill="none" stroke="#f0f" stroke-width=".25"/>
<circle cx="212.7" cy="23.1" r=".5" fill="#f0f"/>
<circle cx="212.7" cy="23.1" r=".5" fill="none" stroke="#f0f" stroke-width=".25"/>
<circle cx="212.7" cy="31" r=".51" fill="#f0f"/>
<circle cx="212.7" cy="31" r=".51" fill="none" stroke="#f0f" stroke-width=".25"/>
<circle cx="212.7" cy="36.2" r=".5" fill="#f0f"/>
<circle cx="212.7" cy="36.2" r=".5" fill="none" stroke="#f0f" stroke-width=".25"/>
<circle cx="183.9" cy="23.1" r=".5" fill="#f0f"/>
<circle cx="183.9" cy="23.1" r=".5" fill="none" stroke="#f0f" stroke-width=".25"/>
<circle cx="183.9" cy="36.2" r=".5" fill="#f0f"/>
<circle cx="183.9" cy="36.2" r=".5" fill="none" stroke="#f0f" stroke-width=".25"/>
<circle cx="32.2" cy="36.2" r=".5" fill="#f0f"/>
<circle cx="32.2" cy="36.2" r=".5" fill="none" stroke="#f0f" stroke-width=".25"/>
<circle cx="189.2" cy="36.2" r=".5" fill="#f0f"/>
<circle cx="189.2" cy="36.2" r=".5" fill="none" stroke="#f0f" stroke-width=".25"/>
<circle cx="176.1" cy="23.1" r=".5" fill="#f0f"/>
<circle cx="176.1" cy="23.1" r=".5" fill="none" stroke="#f0f" stroke-width=".25"/>
<circle cx="183.9" cy="38.8" r=".51" fill="#f0f"/>
<circle cx="183.9" cy="38.8" r=".51" fill="none" stroke="#f0f" stroke-width=".25"/>
<circle cx="178.7" cy="38.8" r=".5" fill="#f0f"/>
<circle cx="178.7" cy="38.8" r=".5" fill="none" stroke="#f0f" stroke-width=".25"/>
<circle cx="163" cy="38.8" r=".51" fill="#f0f"/>
<circle cx="163" cy="38.8" r=".51" fill="none" stroke="#f0f" stroke-width=".25"/>
<circle cx="50.5" cy="80.7" r=".51" fill="#f0f"/>
<circle cx="50.5" cy="80.7" r=".51" fill="none" stroke="#f0f" stroke-width=".25"/>
<circle cx="34.8" cy="65" r=".5" fill="#f0f"/>
<circle cx="34.8" cy="65" r=".5" fill="none" stroke="#f0f" stroke-width=".25"/>
<g font-size="2.4" fill="#004080">
<text x="81.5" y="21.6">R</text>
<text x="78" y="32.1">A</text>
<text x="81.3" y="32.1">G</text>
<text x="81.6" y="42.6">B</text>
<text x="192.1" y="53">MICRO_JTAG_TRSTN</text>
<text x="125.1" y="58.3">MICRO_GPIO_1</text>
<text x="177.2" y="59.3" transform="rotate(-90 177.2 59.3)">VBAT_WL</text>
<text x="195" y="55.7">MICRO_JTAG_TDO</text>
<text x="196.2" y="58.3">MICRO_JTAG_TDI</text>
<text x="125.1" y="60.9">MICRO_GPIO_2</text>
<text x="125.1" y="63.5">MICRO_GPIO_3</text>
<text x="158.9" y="63.1" transform="rotate(-90 158.9 63.1)">WL_REG_ON</text>
<text x="164.1" y="60.4" transform="rotate(-90 164.1 60.4)">VDD_3V3A</text>
<text x="166.7" y="60.4" transform="rotate(-90 166.7 60.4)">VDD_3V3B</text>
<text x="179.8" y="60.6" transform="rotate(-90 179.8 60.6)">VBAT_WL1</text>
<text x="185" y="63.7" transform="rotate(-90 185 63.7)">VBAT_MICRO</text>
<text x="195" y="60.9">MICRO_JTAG_TMS</text>
<text x="195.3" y="63.5">MICRO_JTAG_TCK</text>
<text x="125.1" y="66.1">MICRO_GPIO_5</text>
<text x="125.1" y="68.7">MICRO_GPIO_6</text>
<text x="125.1" y="71.3">MICRO_GPIO_7</text>
<text x="172" y="66.3" transform="rotate(-90 172 66.3)">VDDIO_3V3_WL</text>
<text x="200.4" y="71.3">WL_JTAG_TDI</text>
<text x="125.1" y="74">MICRO_GPIO_8</text>
<text x="125.1" y="76.6">MICRO_GPIO_9</text>
<text x="199.5" y="74">WL_JTAG_TCK</text>
<text x="203.7" y="76.6">WL_TRSTN</text>
<text x="125.1" y="79.2">MICRO_GPIO_12</text>
<text x="125.1" y="81.8">MICRO_GPIO_13</text>
<text x="199.2" y="79.2">WL_JTAG_TMS</text>
<text x="199.2" y="81.8">WL_JTAG_TDO</text>
<text x="125.1" y="84.4">MICRO_GPIO_14</text>
<text x="199.6" y="89.7">BTCX_STATUS</text>
<text x="125.1" y="92.3">MICRO_SPI1_MISO</text>
<text x="125.1" y="94.9">MIRCO_SPI2_SCK</text>
<text x="196" y="92.3">BTCX_RF_ACTIVE</text>
<text x="199.3" y="94.9">BTCX_TXCONF</text>
<text x="125.1" y="97.5">MIRCO_SPI2_MOSI</text>
<text x="125.1" y="100.1">MICRO_SPI1_SS</text>
<text x="125.1" y="105.4">MICRO_I2C1_SCL</text>
<text x="125.1" y="108">MICRO_I2C1_SDA</text>
<text x="198.2" y="102.7">WL_SLEEP_CLK</text>
<text x="203.4" y="108">TESTMODE</text>
<text x="125.1" y="113.2">MICRO_UART2_RTS</text>
<text x="199.7" y="113.2">MICRO_RST_N</text>
<text x="125.1" y="115.8">MICRO_UART2_CTS</text>
<text x="125.1" y="118.4">MICRO_UART2_RXD</text>
<text x="125.1" y="121.1">MICRO_UART2_TXD</text>
<text x="213.2" y="123.7">NC</text>
<text x="125.1" y="126.3">MICRO_UART1_RTS</text>
<text x="125.1" y="128.9">MICRO_UART1_CTS</text>
<text x="125.1" y="131.5">MICRO_UART1_RXD</text>
<text x="211.9" y="131.5">NC3</text>
<text x="211.9" y="128.9">NC4</text>
<text x="211.9" y="126.3">NC5</text>
<text x="125.1" y="134.2">MICRO_UART1_TXD</text>
<text x="211.9" y="136.7">NC1</text>
<text x="211.9" y="134.2">NC2</text>
<text x="151" y="139.6" transform="rotate(-90 151 139.6)">GND</text>
<text x="153.6" y="139.6" transform="rotate(-90 153.6 139.6)">GND1</text>
<text x="156.3" y="139.6" transform="rotate(-90 156.3 139.6)">GND2</text>
<text x="158.9" y="139.6" transform="rotate(-90 158.9 139.6)">GND3</text>
<text x="161.5" y="139.6" transform="rotate(-90 161.5 139.6)">GND4</text>
<text x="164.1" y="139.6" transform="rotate(-90 164.1 139.6)">GND5</text>
<text x="166.7" y="139.6" transform="rotate(-90 166.7 139.6)">GND6</text>
<text x="169.3" y="139.6" transform="rotate(-90 169.3 139.6)">GND7</text>
<text x="172" y="139.6" transform="rotate(-90 172 139.6)">GND8</text>
<text x="174.5" y="139.6" transform="rotate(-90 174.5 139.6)">GND9</text>
<text x="177.2" y="139.6" transform="rotate(-90 177.2 139.6)">GND10</text>
<text x="179.8" y="139.6" transform="rotate(-90 179.8 139.6)">GND11</text>
<text x="182.4" y="139.6" transform="rotate(-90 182.4 139.6)">GND12</text>
<text x="185" y="139.6" transform="rotate(-90 185 139.6)">GND13</text>
<text x="187.6" y="139.6" transform="rotate(-90 187.6 139.6)">GND14</text>
<text x="190.2" y="139.6" transform="rotate(-90 190.2 139.6)">GND15</text>
<text x="192.9" y="139.6" transform="rotate(-90 192.9 139.6)">GND16</text>
<text x="195.5" y="139.6" transform="rotate(-90 195.5 139.6)">GND17</text>
<text x="198.1" y="139.6" transform="rotate(-90 198.1 139.6)">GND18</text>
<text x="200.7" y="139.6" transform="rotate(-90 200.7 139.6)">PAD1</text>
<text x="203.3" y="139.6" transform="rotate(-90 203.3 139.6)">PAD2</text>
</g>
<g font-size="2.4">
<text x="86.3" y="20">4</text>
<text x="35.3" y="26">1</text>
<text x="48.4" y="26">4</text>
<text x="73.5" y="30.4">1</text>
<text x="86.3" y="30.4">3</text>
<text x="35.3" y="37.6">2</text>
<text x="48.4" y="37.6">3</text>
<text x="86.3" y="40.9">2</text>
<text x="157.2" y="44.9" transform="rotate(-90 157.2 44.9)">7</text>
<text x="162.4" y="44.9" transform="rotate(-90 162.4 44.9)">26</text>
<text x="165.1" y="44.9" transform="rotate(-90 165.1 44.9)">27</text>
<text x="170.3" y="44.9" transform="rotate(-90 170.3 44.9)">5</text>
<text x="175.5" y="44.9" transform="rotate(-90 175.5 44.9)">3</text>
<text x="178.1" y="44.9" transform="rotate(-90 178.1 44.9)">2</text>
<text x="183.4" y="44.9" transform="rotate(-90 183.4 44.9)">38</text>
<text x="219.8" y="51.4">51</text>
<text x="119.3" y="56.6">40</text>
<text x="119.3" y="59.2">41</text>
<text x="219.8" y="56.6">53</text>
<text x="219.8" y="59.2">54</text>
<text x="219.8" y="54">52</text>
<text x="119.3" y="61.8">42</text>
<text x="119.3" y="64.5">43</text>
<text x="219.8" y="61.8">55</text>
<text x="35.3" y="70.5">1</text>
<text x="48.4" y="70.5">4</text>
<text x="119.3" y="67.1">44</text>
<text x="119.3" y="69.7">45</text>
<text x="219.8" y="69.7">16</text>
<text x="119.3" y="72.3">46</text>
<text x="119.3" y="74.9">47</text>
<text x="119.3" y="77.6">48</text>
<text x="219.8" y="72.3">17</text>
<text x="219.8" y="74.9">18</text>
<text x="219.8" y="77.6">19</text>
<text x="35.3" y="82.1">2</text>
<text x="48.4" y="82.1">3</text>
<text x="119.3" y="80.2">49</text>
<text x="119.3" y="82.8">50</text>
<text x="219.8" y="80.2">20</text>
<text x="219.8" y="88">56</text>
<text x="119.3" y="90.6">21</text>
<text x="119.3" y="93.3">22</text>
<text x="119.3" y="95.8">23</text>
<text x="219.8" y="90.6">57</text>
<text x="219.8" y="93.3">58</text>
<text x="119.3" y="98.5">24</text>
<text x="219.8" y="101.1">60</text>
<text x="119.3" y="103.7">35</text>
<text x="119.3" y="106.3">36</text>
<text x="219.8" y="106.3">33</text>
<text x="119.3" y="111.5">29</text>
<text x="219.8" y="111.5">34</text>
<text x="119.3" y="114.2">30</text>
<text x="119.3" y="116.8">31</text>
<text x="119.3" y="119.4">32</text>
<text x="119.3" y="124.6">61</text>
<text x="219.8" y="124.6">12</text>
<text x="219.8" y="122">14</text>
<text x="119.3" y="127.3">62</text>
<text x="119.3" y="129.9">63</text>
<text x="219.8" y="129.9">10</text>
<text x="219.8" y="127.3">11</text>
<text x="119.3" y="132.5">64</text>
<text x="219.8" y="135.1">8</text>
<text x="219.8" y="132.5">9</text>
<text x="149.4" y="144.1" transform="rotate(-90 149.4 144.1)">1</text>
<text x="152" y="144.1" transform="rotate(-90 152 144.1)">4</text>
<text x="154.6" y="144.1" transform="rotate(-90 154.6 144.1)">6</text>
<text x="157.2" y="145.4" transform="rotate(-90 157.2 145.4)">13</text>
<text x="159.8" y="145.4" transform="rotate(-90 159.8 145.4)">15</text>
<text x="162.4" y="145.4" transform="rotate(-90 162.4 145.4)">28</text>
<text x="165.1" y="145.4" transform="rotate(-90 165.1 145.4)">25</text>
<text x="167.7" y="145.4" transform="rotate(-90 167.7 145.4)">37</text>
<text x="170.3" y="145.4" transform="rotate(-90 170.3 145.4)">39</text>
<text x="172.9" y="145.4" transform="rotate(-90 172.9 145.4)">59</text>
<text x="175.5" y="145.4" transform="rotate(-90 175.5 145.4)">65</text>
<text x="178.1" y="145.4" transform="rotate(-90 178.1 145.4)">66</text>
<text x="180.8" y="145.4" transform="rotate(-90 180.8 145.4)">67</text>
<text x="183.4" y="145.4" transform="rotate(-90 183.4 145.4)">68</text>
<text x="186" y="145.4" transform="rotate(-90 186 145.4)">69</text>
<text x="188.6" y="145.4" transform="rotate(-90 188.6 145.4)">70</text>
<text x="191.2" y="145.4" transform="rotate(-90 191.2 145.4)">71</text>
<text x="193.8" y="145.4" transform="rotate(-90 193.8 145.4)">72</text>
<text x="196.5" y="145.4" transform="rotate(-90 196.5 145.4)">73</text>
<text x="199.1" y="145.4" transform="rotate(-90 199.1 145.4)">74</text>
<text x="201.7" y="145.4" transform="rotate(-90 201.7 145.4)">75</text>
</g>
<g font-size="2.3">
<text x="66.2" y="17.5">3V3</text>
<text x="173.4" y="14.9">3V3</text>
<text x="181.3" y="14.9">3V3</text>
<text x="223.2" y="17.2">Pin Assignments:</text>
<text x="223.2" y="19.6">D0: SDA</text>
<text x="223.2" y="21.9">D1: SCL</text>
<text x="173.4" y="27.9">3V3</text>
<text x="223.2" y="24.2">D2: Slider Switch</text>
<text x="223.2" y="26.5">D3: PB1</text>
<text x="223.2" y="28.9">D4: PB2</text>
<text x="186.5" y="30.6">3V3</text>
<text x="223.2" y="31.2">D5: AD5220 CLK</text>
<text x="223.2" y="33.5">D6: AD5220 U/D</text>
<text x="223.2" y="35.9">D7: Tip Switch from Headphone Jack</text>
<text x="223.2" y="40.5">A0: EMG INPUT</text>
<text x="223.2" y="42.8">A1: AUDIO OUTPUT</text>
<text x="223.2" y="45.2">A4: PIEZO BUZZER OUTPUT</text>
<text x="32.7" y="48.3">3V3</text>
<text x="235.6" y="104.3" transform="rotate(-90 235.6 104.3)">WiFi CHIP DEBUG PORTS.</text>
<text x="238" y="104.3" transform="rotate(-90 238 104.3)">IGNORED FOR SPACE SAVING</text>
<text x="176.1" y="177">Title</text>
<text x="186.5" y="179.7">&lt;Title&gt;</text>
<text x="176.1" y="184.9">Size</text>
<text x="186.5" y="184.9">Document Number</text>
<text x="262.4" y="184.9">Rev</text>
<text x="178.7" y="187.5">A</text>
<text x="186.5" y="187.5">&lt;Doc&gt;</text>
<text x="265" y="187.5">&lt;RevCo</text>
<text x="176.1" y="192.7">Date:</text>
<text x="189.7" y="192.7">Sunday, November 01, 2015</text>
<text x="228.4" y="192.7">Sheet</text>
<text x="241.5" y="192.7">1</text>
<text x="249.3" y="192.7">of</text>
<text x="257.2" y="192.7">1</text>
</g>
<g font-size="2.3" fill="#000080">
<text x="89.7" y="14.9">R25</text>
<text x="89.7" y="17.5">1K</text>
<text x="149.9" y="17.5">C14</text>
<text x="202.2" y="17.5">C15</text>
<text x="149.9" y="22.7">C13</text>
<text x="149.9" y="20.1">10uF</text>
<text x="202.2" y="20.1">10uF</text>
<text x="202.2" y="22.7">C16</text>
<text x="40" y="25.3">SW8</text>
<text x="89.7" y="25.3">R26</text>
<text x="89.7" y="27.9">1K</text>
<text x="149.9" y="25.3">0.1uF</text>
<text x="202.2" y="25.3">0.1uF</text>
<text x="89.7" y="35.8">R27</text>
<text x="149.9" y="30.6">C12</text>
<text x="149.9" y="33.1">10uF</text>
<text x="149.9" y="35.8">C11</text>
<text x="202.2" y="30.6">C17</text>
<text x="202.2" y="33.1">10uF</text>
<text x="202.2" y="35.8">C18</text>
<text x="89.7" y="38.4">1K</text>
<text x="149.9" y="38.4">0.1uF</text>
<text x="202.2" y="38.4">0.1uF</text>
<text x="125.1" y="46.2">U7</text>
<text x="29.5" y="56.7">R24</text>
<text x="29.5" y="58.8">10K</text>
<text x="40" y="59.3">C20</text>
<text x="40" y="61.9">0.1uF</text>
<text x="37.4" y="80.3">SW9</text>
<text x="126.4" y="145.7">Photon P1</text>
</g>
<g font-size="2.3" fill="#f00">
<text x="103.3" y="19.8">RGB_LED_RED</text>
<text x="53.6" y="25.3">SETUP</text>
<text x="100.7" y="30.3">RGB_LED_GREEN</text>
<text x="100.7" y="40.8">RGB_LED_BLUE</text>
<text x="234.1" y="51.4">D3</text>
<text x="103.3" y="56.6">SPARE1</text>
<text x="103.3" y="59.3">SPARE2</text>
<text x="234.1" y="54.1">D4</text>
<text x="234.1" y="56.6">D5</text>
<text x="234.1" y="59.3">D7</text>
<text x="27.5" y="64.5">RST</text>
<text x="103.3" y="61.9">SPARE3</text>
<text x="103.3" y="64.5">A1</text>
<text x="234.1" y="61.9">D6</text>
<text x="103.3" y="67.1">SPARE4</text>
<text x="103.3" y="69.7">D2</text>
<text x="103.3" y="72.3">SETUP</text>
<text x="103.3" y="75">SPARE5</text>
<text x="103.3" y="77.6">SPARE6</text>
<text x="103.3" y="80.2">A2</text>
<text x="103.3" y="82.8">A0</text>
<text x="103.3" y="90.7">A4</text>
<text x="103.3" y="93.3">A3</text>
<text x="103.3" y="95.9">A5</text>
<text x="103.3" y="98.5">DAC</text>
<text x="103.3" y="103.8">D1</text>
<text x="103.3" y="106.4">D0</text>
<text x="103.3" y="111.4">RGB_LED_RED</text>
<text x="234.1" y="111.6">RST</text>
<text x="103.3" y="114.2">WKP</text>
<text x="103.3" y="116.6">RGB_LED_BLUE</text>
<text x="103.3" y="119.3">RGB_LED_GREEN</text>
<text x="103.3" y="124.7">USB D+</text>
<text x="103.3" y="129.9">RX</text>
<text x="103.3" y="127.3">USB D-</text>
<text x="103.3" y="132.5">TX</text>
</g>
<g font-size="1.9">
<text x="46.6" y="9.4">5</text>
<text x="96.3" y="9.4">4</text>
<text x="146" y="9.4">3</text>
<text x="195.7" y="9.4">2</text>
<text x="245.4" y="9.4">1</text>
<text x="19.8" y="34.6">D</text>
<text x="270.9" y="34.6">D</text>
<text x="19.8" y="80.3">C</text>
<text x="270.9" y="80.3">C</text>
<text x="19.8" y="126.2">B</text>
<text x="270.9" y="126.2">B</text>
<text x="19.8" y="171.9">A</text>
<text x="270.9" y="171.9">A</text>
<text x="46.6" y="195.2">5</text>
<text x="96.3" y="195.2">4</text>
<text x="146" y="195.2">3</text>
<text x="195.7" y="195.2">2</text>
<text x="245.4" y="195.2">1</text>
</g>
</svg>
